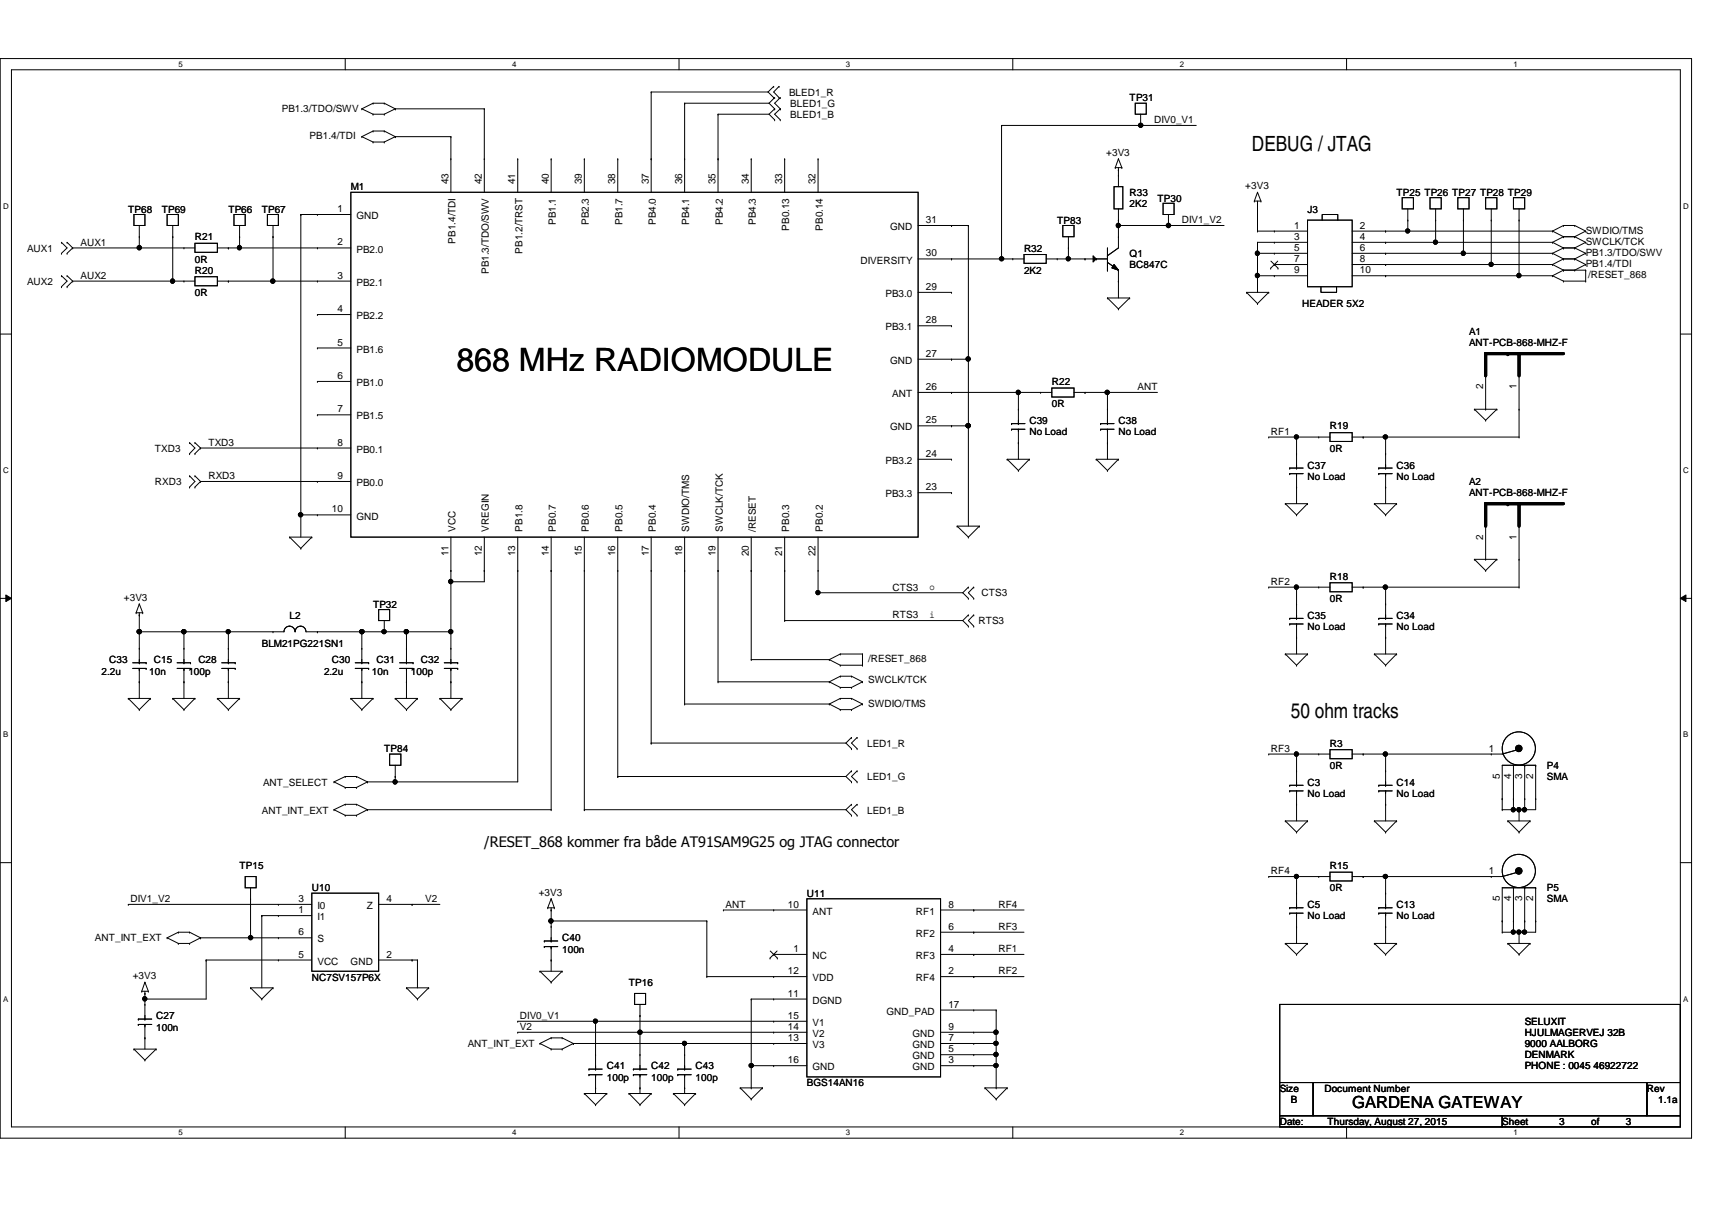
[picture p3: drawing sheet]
<svg xmlns="http://www.w3.org/2000/svg" width="297mm" height="210mm" viewBox="0 0 297 210" stroke-linecap="round" stroke-linejoin="round" font-family="sans-serif">
<path d="M0 10.2h293.5v187.2h-293.5zM2 12.1h289.5v183.4h-289.5z" fill="none" stroke="#000" stroke-width=".17"/>
<g fill="#fff">
<path d="M30.9 10.4h.8v1.5h-.8z"/>
<path d="M30.9 195.7h.8v1.5h-.8z"/>
</g>
<path d="M59.9 10.2v1.9M59.9 195.5v1.9" fill="none" stroke="#000" stroke-width=".17"/>
<g fill="#fff">
<path d="M88.9 10.4h.7v1.5h-.7z"/>
<path d="M88.9 195.7h.7v1.5h-.7z"/>
</g>
<path d="M117.8 10.2v1.9M117.8 195.5v1.9" fill="none" stroke="#000" stroke-width=".17"/>
<g fill="#fff">
<path d="M146.8 10.4h.7v1.5h-.7z"/>
<path d="M146.8 195.7h.7v1.5h-.7z"/>
</g>
<path d="M175.7 10.2v1.9M175.7 195.5v1.9" fill="none" stroke="#000" stroke-width=".17"/>
<g fill="#fff">
<path d="M204.7 10.4h.7v1.5h-.7z"/>
<path d="M204.7 195.7h.7v1.5h-.7z"/>
</g>
<path d="M233.6 10.2v1.9M233.6 195.5v1.9" fill="none" stroke="#000" stroke-width=".17"/>
<g fill="#fff">
<path d="M262.6 10.4h.8v1.5h-.8z"/>
<path d="M262.6 195.7h.8v1.5h-.8z"/>
<path d="M.5 35h1v1.5h-1z"/>
<path d="M292.1 35h.9v1.5h-.9z"/>
<path d="M.5 80.9h1v1.5h-1z"/>
<path d="M292.1 80.9h.9v1.5h-.9z"/>
</g>
<path d="M0 58h2M291.5 58h2" fill="none" stroke="#000" stroke-width=".17"/>
<g fill="#fff">
<path d="M.5 126.7h.9v1.5h-.9z"/>
<path d="M292.1 126.7h.8v1.5h-.8z"/>
</g>
<path d="M0 103.8h2M1 103.2l1 .6-1 .6zM291.5 103.8l1-.6v1.2zM291.5 103.8h2" fill="none" stroke="#000" stroke-width=".17"/>
<path d="M1 103.2l1 .6-1 .6zM291.5 103.8l1-.6v1.2z" fill="#000"/>
<g fill="#fff">
<path d="M.5 172.6h.9v1.5h-.9z"/>
<path d="M292.1 172.6h.8v1.5h-.8z"/>
</g>
<g fill="none" stroke="#000" stroke-width=".17">
<path d="M62.8 18.9h.1M62.8 18.9l1.9 .9M64.7 17.9h.1M64.7 19.8h.1M64.7 17.9h2M64.7 19.8h2M64.7 17.9l-1.9 1M66.7 17.9h.1M66.7 19.8h.1M66.7 17.9l1.9 1M68.6 18.9h.1M68.6 18.9h15.4"/>
<path d="M68.6 18.9l-1.9 .9M84 18.9h.1M84 18.9v14.5M113 16h.1M113 16h20.3M113 16v17.4M118.8 17.9h.1M118.8 17.9v15.5M118.8 17.9h14.6M124.6 19.8h.1M124.6 19.8v13.6M124.6 19.8h8.8"/>
<path d="M133.3 16l.9 .9M133.4 17.9l1 1M133.4 19.8l1 1M134.2 15h.1M134.2 16.9h.1M134.2 15l-.9 1M134.4 16.9h.1M134.4 18.9h.1M134.4 16.9l-1 1M134.4 18.9l-1 .9M135.2 16.9h.1M135.2 15h.1"/>
<path d="M135.2 15l-1 1 1 .9M135.4 18.9h.1M135.4 16.9h.1M135.4 16.9l-1 1 1 1M135.4 18.9l-1 .9 1 1M197 17.9h1.9v1.9h-1.9zM197.9 19.8v2M23.2 37.2h1.9v1.9h-1.9zM24.2 39.1v3.9M29 37.2h1.9v1.9h-1.9zM30 39.1v9.7M40.6 37.2h1.9v1.9h-1.9z"/>
<path d="M41.6 39.1v3.9M46.4 37.2h1.9v1.9h-1.9zM47.4 39.1v9.7M52.2 37.2h.1M52.2 37.2h8.7M52.2 37.2v56M55.1 37.2h.1M60.9 33.4h98.4v59.8h-98.4zM62.8 23.7h.1M62.8 23.7l1.9 .9M64.7 22.7h.1M64.7 24.6h.1"/>
<path d="M64.7 22.7l-1.9 1M64.7 22.7h2M64.7 24.6h2M66.7 22.7h.1M66.7 24.6h.1M66.7 22.7l1.9 1M68.6 23.7h.1M68.6 23.7h9.6M68.6 23.7l-1.9 .9M78.2 23.7h.1M78.2 27.6h.1M78.2 23.7v9.7"/>
<path d="M84 27.6h.1M89.8 27.6h.1M89.8 27.6v5.8M95.6 27.6h.1M95.6 27.6v5.8M101.4 27.6h.1M101.4 27.6v5.8M107.2 27.6h.1M107.2 27.6v5.8M113 27.6h.1M118.8 27.6h.1M124.6 27.6h.1"/>
<path d="M130.3 27.6h.1M130.3 27.6v5.8M134.4 20.8h.1M135.4 20.8h.1M136.1 27.6h.1M136.1 27.6v5.8M141.9 27.6h.1M141.9 27.6v5.8M159.3 39.1h8.7M165.1 39.1h.1M168 39.1h.1M168 39.1v52.2"/>
<path d="M173.8 21.8h.1M173.8 21.8v23.1M173.8 21.8h33.8M184.4 39.1h1.9v2h-1.9zM193.3 32.4h1.5v3.8h-1.5zM193.5 29.1h.1M193.5 29.1h1.1M194.1 29.5h.1M194.1 38.2h.1M194.1 39.1h.1M194.1 27.6h.1M194.1 30.4h.1"/>
<path d="M194.1 39.1h18.3M194.1 29.1v3.3M194.1 36.2v6.8l-2 1.4M194.1 27.6l-.6 1.5M194.1 27.6l.5 1.5M194.6 29.1h.1M197.9 21.8h.1M201.8 35.3h1.9v1.9h-1.9zM202.7 39.1h.1M202.7 37.2v1.9M217.6 34.9h.1M217.6 34.9h1.2"/>
<path d="M218.2 35.3h.1M218.2 33.4h.1M218.2 34.9v5.2M218.2 33.4l-.6 1.5M218.2 33.4l.6 1.5M218.8 34.9h.1M226.9 38.2h7.7v11.5h-7.7zM229.4 38.2v-1h2.7v1M243.3 34.3h1.9v1.9h-1.9zM244.3 38.2h.1M244.3 36.2v3.9M248.1 34.3h2v1.9h-2z"/>
<path d="M249.1 38.2h.1M249.1 36.2v5.8M252.9 34.3h2v1.9h-2zM253.9 38.2h.1M253.9 36.2v7.7M257.8 34.3h1.9v1.9h-1.9zM258.7 38.2h.1M258.7 36.2v9.7M262.6 34.3h1.9v1.9h-1.9zM263.6 38.2h.1M263.6 36.2v11.6M271.3 39.1h.1"/>
<path d="M271.3 39.1h1.9M271.3 39.1l-1.9 1M273.2 39.1h.1M273.2 39.1l1.9 1M10.7 43.9h.1M10.7 42h.1M10.7 49.7h.1M10.7 47.8h.1M10.7 42l.9 1-.9 .9M10.7 47.8l.9 1-.9 .9M11.6 42h.1M11.6 43.9h.1"/>
<path d="M11.6 47.8h.1M11.6 49.7h.1M11.6 42l1 1M11.6 47.8l1 1M12.6 48.8h.1M12.6 43h.1M12.6 43h21.2M12.6 48.8h21.2M12.6 43l-1 .9M12.6 48.8l-1 .9M24.2 43h.1M24.2 41.1h.1"/>
<path d="M30 48.8h.1M30 41.1h.1M31.9 48.8h.1M31.9 43h.1M33.8 48h3.9v1.6h-3.9zM33.8 42.2h3.9v1.6h-3.9zM37.7 43h23.2M37.7 48.8h23.2M39.6 43h.1M39.6 48.8h.1M41.6 43h.1M41.6 41.1h.1"/>
<path d="M47.4 48.8h.1M47.4 41.1h.1M55.1 43h.1M55.1 48.8h.1M55.1 54.6h.1M55.1 54.6h5.8M159.3 44.9h18.4M159.3 50.7h5.8M159.3 56.5h5.8M165.1 44.9h.1M165.1 56.5h.1M165.1 50.7h.1"/>
<path d="M173.8 44.9h.1M175.7 44.9h.1M177.7 44.2h3.8v1.5h-3.8zM181.5 44.9h10.6M183.4 44.9h.1M185.4 44.9h.1M185.4 43h.1M185.4 41.1v3.8M188.3 44.9h.1M189.6 44.4l.6 .5-.6 .6zM190.2 44.9h.1M192.1 51.7h.1"/>
<path d="M192.1 44.4h.1M192.1 46.9h.1M192.1 43v3.9M192.1 51.7h3.9M192.1 51.7l2 1.9M192.1 45.5l2 1.4M193.3 45.9l.8 1-1.2-.4zM194.1 48.8h.1M194.1 53.6h.1M194.1 46.9h.1M194.1 41.1h.1M194.1 46.9v4.8"/>
<path d="M196 51.7h.1M196 51.7l-1.9 1.9M216.3 50.7h.1M216.3 50.7h3.8M216.3 50.7l1.9 2M218.2 40.1h.1M218.2 42h.1M218.2 43.9h.1M218.2 47.8h.1M218.2 52.7h.1M218.2 40.1h8.7M218.2 42v8.7"/>
<path d="M218.2 42h8.7M218.2 43.9h8.7M218.2 47.8h8.7M220.1 50.7h.1M220.1 50.7l-1.9 2M220.5 46.5h.1M220.5 45.3l1.2 1.2M221.1 40.1h.1M221.1 42h.1M221.1 43.9h.1M221.1 45.9h.1M221.1 47.8h.1"/>
<path d="M221.1 45.9h5.8M221.7 45.3l-1.2 1.2M221.7 46.5h.1M229.2 49.7v1h2.7v-1M234.6 40.1h34.8M234.6 42h34.8M234.6 43.9h34.8M234.6 47.8h34.8M234.6 45.9h34.8M240.4 40.1h.1M240.4 42h.1M240.4 43.9h.1"/>
<path d="M240.4 45.9h.1M240.4 47.8h.1M244.3 40.1h.1M249.1 42h.1M253.9 43.9h.1M258.7 45.9h.1M263.6 47.8h.1M269.4 40.1h.1M269.4 42h.1M269.4 43.9h.1M269.4 45.9h.1M269.4 47.8h.1"/>
<path d="M269.4 40.1l1.9 1M269.4 42l1.9 1M269.4 43.9l1.9 1M269.4 45.9l1.9 1M269.4 47.8l1.9 1M271.3 41.1h.1M271.3 43h.1M271.3 44.9h.1M271.3 46.9h.1M271.3 48.8h.1M271.3 44.9h1.9M271.3 43h1.9"/>
<path d="M271.3 48.8h3.8M271.3 41.1h1.9M271.3 41.1l-1.9 .9M271.3 43l-1.9 .9M271.3 44.9l-1.9 1M271.3 46.9h3.8M271.3 46.9l-1.9 .9M273.2 41.1h.1M273.2 43h.1M273.2 44.9h.1M273.2 46.9h.1M273.2 41.1l1.9 .9"/>
<path d="M273.2 43l1.9 .9M273.2 44.9l1.9 1M275.1 40.1h.1M275.1 42h.1M275.1 43.9h.1M275.1 45.9h.1M275.1 46.9h.1M275.1 48.8h.1M275.1 40.1l-1.9 1M275.1 42l-1.9 1M275.1 43.9l-1.9 1M275.1 45.9l-1.9 1"/>
<path d="M275.1 46.9v1.9M32.9 78.7h.1M32.9 76.8h.1M32.9 76.8l.9 .9-.9 1M33.8 76.8h.1M33.8 78.7h.1M33.8 76.8l1 .9M34.8 77.7h.1M34.8 77.7h26.1M34.8 77.7l-1 1M55.1 60.4h.1M55.1 66.2h.1"/>
<path d="M55.1 77.7h.1M55.1 72h.1M55.1 60.4h5.8M55.1 66.2h5.8M55.1 72h5.8M159.3 73.9h8.7M159.3 62.3h8.7M159.3 68.1h23.2M159.3 79.7h5.8M165.1 73.9h.1M165.1 62.3h.1M165.1 68.1h.1"/>
<path d="M165.1 79.7h.1M168 73.9h.1M168 62.3h.1M174.7 79.7h.1M174.7 79.7h3.9M174.7 79.7l2 1.9M175.5 74.5h.1M175.5 73.5h.1M175.5 74.5h2.3M175.5 73.5h2.3M176.7 68.1h.1M176.7 76.8h.1"/>
<path d="M176.7 74.5h.1M176.7 73.5h.1M176.7 71h.1M176.7 68.1v5.4M176.7 74.5v5.2M178.6 79.7h.1M178.6 79.7l-1.9 1.9M180.5 68.1h.1M182.5 67.3h3.8v1.6h-3.8zM186.3 68.1h14.5M188.3 68.1h.1M190.2 79.7h.1"/>
<path d="M190.2 79.7h3.9M190.2 79.7l1.9 1.9M191 74.5h.1M191 73.5h.1M191 74.5h2.3M191 73.5h2.3M192.1 76.8h.1M192.1 68.1h.1M192.1 74.5h.1M192.1 73.5h.1M192.1 71h.1M192.1 68.1v5.4"/>
<path d="M192.1 74.5v5.2M194.1 79.7h.1M194.1 79.7l-2 1.9M220.1 75.8h.1M220.1 75.8h10.7M225 75.8h.1M225 78.7h.1M225 75.8v5.4M228.8 75.8h.1M230.8 75.1h3.8v1.5h-3.8zM234.6 75.8h29M236.5 75.8h.1"/>
<path d="M240.4 75.8h.1M240.4 78.7h.1M240.4 75.8v5.4M255.8 71h.1M255.8 71h3.9M255.8 71l2 1.9M257.8 72.9h.1M257.8 71h.1M257.8 65.2v5.8M259.7 71h.1M259.7 71l-1.9 1.9M263.6 75.8h.1"/>
<path d="M263.6 71h.1M263.6 65.2v10.6M32.9 84.5h.1M32.9 82.5h.1M32.9 82.5l.9 1-.9 1M33.8 82.5h.1M33.8 84.5h.1M33.8 82.5l1 1M34.8 83.5h.1M34.8 83.5h26.1M34.8 83.5l-1 1M50.2 93.2h.1"/>
<path d="M50.2 93.2h3.9M50.2 93.2l2 1.9M52.2 89.3h.1M52.2 95.1h.1M52.2 89.3h8.7M54.1 93.2h.1M54.1 93.2l-1.9 1.9M55.1 83.5h.1M55.1 89.3h.1M78.2 99h.1M78.2 93.2v21.8M84 99h.1"/>
<path d="M84 93.2v7.7h-5.8M89.8 99h.1M89.8 93.2v42.4h-26M95.6 99h.1M95.6 93.2v47.3M101.4 99h.1M101.4 93.2v47.3M107.2 99h.1M107.2 93.2v41.5M113 99h.1M113 93.2v35.7M118.8 99h.1"/>
<path d="M118.8 93.2v28.9M124.6 99h.1M124.6 93.2v25.1M130.3 99h.1M130.3 93.2v21.2M136.1 99h.1M136.1 93.2v14.5M141.9 99h.1M141.9 93.2v9.6M159.3 85.5h5.8M165.1 85.5h.1M166.1 91.3h.1"/>
<path d="M166.1 91.3h3.8M166.1 91.3l1.9 1.9M168 93.2h.1M169.9 91.3h.1M169.9 91.3l-1.9 1.9M176.7 81.6h.1M192.1 81.6h.1M223 87.4h.1M223 87.4h3.9M223 87.4l2 1.9M223.8 82.2h.1M223.8 81.2h.1"/>
<path d="M223.8 82.2h2.3M223.8 81.2h2.3M225 84.5h.1M225 89.3h.1M225 82.2h.1M225 81.2h.1M225 82.2v5.2M226.9 87.4h.1M226.9 87.4l-1.9 1.9M238.5 87.4h.1M238.5 87.4h3.8M238.5 87.4l1.9 1.9"/>
<path d="M239.2 82.2h.1M239.2 81.2h.1M239.2 82.2h2.4M239.2 81.2h2.4M240.4 84.5h.1M240.4 89.3h.1M240.4 82.2h.1M240.4 81.2h.1M240.4 82.2v5.2M242.3 87.4h.1M242.3 87.4l-1.9 1.9M255.8 97h.1"/>
<path d="M255.8 97h3.9M255.8 97l2 2M257.8 99h.1M257.8 97h.1M257.8 91.3v5.7M259.7 97h.1M259.7 97l-1.9 2M263.6 97h.1M263.6 91.3v10.6M23 116h2.4M23 115h2.4M23.6 106.3h.1"/>
<path d="M23.6 106.3h1.2M24.2 109.6h.1M24.2 118.3h.1M24.2 106.7h.1M24.2 104.8h.1M24.2 109.6h25.1a.95 .95 0 0 1 .9-1 .95 .95 0 0 1 1 1M24.2 116h.1M24.2 115h.1M24.2 112.5h.1M24.2 106.3v8.7M24.2 116v5.2M24.2 104.8l.6 1.5"/>
<path d="M24.2 104.8l-.6 1.5M24.8 106.3h.1M25.4 116h.1M25.4 115h.1M30.7 116h2.4M30.7 115h2.4M31.9 109.6h.1M31.9 118.3h.1M31.9 116h.1M31.9 115h.1M31.9 112.5h.1M31.9 109.6v5.4"/>
<path d="M31.9 116v5.2M33.1 116h.1M33.1 115h.1M38.5 116h2.3M38.5 115h2.3M39.6 109.6h.1M39.6 118.3h.1M39.6 116h.1M39.6 115h.1M39.6 112.5h.1M39.6 109.6v5.4M39.6 116v5.2"/>
<path d="M40.8 116h.1M40.8 115h.1M47.4 109.6h.1M51.2 109.6a.93 .93 0 0 1 1-1 .93 .93 0 0 1 .9 1M53.1 109.6h25.1M55.1 109.6h.1M61.6 116h2.4M61.6 115h2.4M62.8 109.6h.1M62.8 118.3h.1M62.8 116h.1M62.8 115h.1"/>
<path d="M62.8 112.5h.1M62.8 109.6v5.4M62.8 116v5.2M64 116h.1M64 115h.1M65.7 105.7h1.9v2h-1.9zM66.7 109.6h.1M66.7 107.7v1.9M69.3 116h2.4M69.3 115h2.4M70.5 109.6h.1M70.5 118.3h.1"/>
<path d="M70.5 116h.1M70.5 115h.1M70.5 112.5h.1M70.5 109.6v5.4M70.5 116v5.2M71.7 116h.1M71.7 115h.1M77.1 116h2.3M77.1 115h2.3M78.2 118.3h.1M78.2 109.6h.1M78.2 100.9h.1"/>
<path d="M78.2 116h.1M78.2 115h.1M78.2 112.5h.1M78.2 116v5.2M79.4 116h.1M79.4 115h.1M124.6 118.3h.1M124.6 118.3h19.3M130.3 114.4h.1M130.3 114.4h13.6M136.1 107.7h.1M136.1 107.7h30.9"/>
<path d="M141.9 102.8h.1M141.9 102.8h25.1M143.9 114.4h.1M143.9 118.3h.1M143.9 114.4l1.9 1M143.9 118.3l1.9 1M145.8 115.4h.1M145.8 113.5h.1M145.8 117.3h.1M145.8 119.3h.1M145.8 115.4h3.8M145.8 113.5h3.8"/>
<path d="M145.8 113.5l-1.9 .9M145.8 117.3h1.9M145.8 117.3l-1.9 1M145.8 119.3h1.9M147.7 117.3h.1M147.7 119.3h.1M147.7 117.3l1.9 1M149.6 115.4h.1M149.6 113.5h.1M149.6 118.3h.1M149.6 113.5v1.9M149.6 118.3l-1.9 1"/>
<path d="M167 107.7l1 .9M167 102.8l1 1M168 106.7h.1M168 108.6h.1M168 101.9h.1M168 103.8h.1M168 106.7l-1 1M168 101.9l-1 .9M168.9 108.6h.1M168.9 106.7h.1M168.9 103.8h.1M168.9 101.9h.1"/>
<path d="M168.9 106.7l-.9 1 .9 .9M168.9 101.9l-.9 .9 .9 1M220.1 101.9h.1M220.1 101.9h10.7M223 113.5h.1M223 113.5h3.9M223 113.5l2 1.9M223.8 108.2h.1M223.8 107.3h.1M223.8 108.2h2.3M223.8 107.3h2.3M225 101.9h.1"/>
<path d="M225 110.6h.1M225 115.4h.1M225 108.2h.1M225 107.3h.1M225 104.8h.1M225 101.9v5.4M225 108.2v5.3M226.9 113.5h.1M226.9 113.5l-1.9 1.9M228.8 101.9h.1M230.8 101.1h3.8v1.6h-3.8zM234.6 101.9h29"/>
<path d="M236.5 101.9h.1M238.5 113.5h.1M238.5 113.5h3.8M238.5 113.5l1.9 1.9M239.2 108.2h.1M239.2 107.3h.1M239.2 108.2h2.4M239.2 107.3h2.4M240.4 101.9h.1M240.4 110.6h.1M240.4 115.4h.1M240.4 108.2h.1"/>
<path d="M240.4 107.3h.1M240.4 104.8h.1M240.4 101.9v5.4M240.4 108.2v5.3M242.3 113.5h.1M242.3 113.5l-1.9 1.9M263.6 101.9h.1M22.3 121.2h.1M22.3 121.2h3.8M22.3 121.2l1.9 1.9M24.2 123.1h.1M26.1 121.2h.1"/>
<path d="M26.1 121.2l-1.9 1.9M30 121.2h.1M30 121.2h3.8M30 121.2l1.9 1.9M31.9 123.1h.1M33.8 121.2h.1M33.8 121.2l-1.9 1.9M37.7 121.2h.1M37.7 121.2h3.9M37.7 121.2l1.9 1.9M39.6 123.1h.1M41.6 121.2h.1"/>
<path d="M41.6 121.2l-2 1.9M58 135.6h.1M58 135.6l1.9 1M59.9 139.5h.1M59.9 134.7h.1M59.9 136.6h.1M59.9 134.7h1.9M59.9 139.5l-1.9 1M59.9 139.5h1.9M59.9 134.7l-1.9 .9M59.9 136.6h1.9M60.9 121.2h.1"/>
<path d="M60.9 121.2h3.8M60.9 121.2l1.9 1.9M61.8 139.5h.1M61.8 134.7h.1M61.8 136.6h.1M61.8 139.5l2 1M61.8 134.7l2 .9M62.8 123.1h.1M63.8 135.6h.1M63.8 135.6l-2 1M64.7 121.2h.1M64.7 121.2l-1.9 1.9"/>
<path d="M67.6 130.8h2v2h-2zM68.6 134.7h.1M68.6 135.6h.1M68.6 121.2h.1M68.6 132.8v2.8M68.6 121.2h3.8M68.6 121.2l1.9 1.9M70.5 123.1h.1M72.4 121.2h.1M72.4 121.2l-1.9 1.9M76.3 121.2h.1M76.3 121.2h3.9"/>
<path d="M76.3 121.2l1.9 1.9M78.2 123.1h.1M80.2 121.2h.1M80.2 121.2l-2 1.9M107.2 134.7h.1M107.2 134.7h39.6M113 128.9h.1M113 128.9h33.8M118.8 122.1h.1M118.8 122.1h25.1M143.9 122.1h.1M143.9 122.1l1.9 1"/>
<path d="M145.8 123.1h.1M145.8 121.2h.1M145.8 123.1h1.9M145.8 121.2l-1.9 .9M145.8 121.2h1.9M146.8 128.9l.9 1M146.8 134.7l.9 .9M147.7 123.1h.1M147.7 121.2h.1M147.7 127.9h.1M147.7 129.9h.1M147.7 133.7h.1"/>
<path d="M147.7 135.6h.1M147.7 139.5h.1M147.7 121.2l1.9 .9M147.7 127.9l-.9 1M147.7 133.7l-.9 1M147.7 139.5l-.9 1M148.7 129.9h.1M148.7 127.9h.1M148.7 135.6h.1M148.7 133.7h.1M148.7 139.5h.1M148.7 127.9l-1 1 1 1"/>
<path d="M148.7 133.7l-1 1 1 .9M148.7 139.5l-1 1 1 .9M149.6 122.1h.1M149.6 122.1l-1.9 1M220.1 130.8h.1M220.1 130.8h10.7M223.8 137.2h.1M223.8 136.2h.1M223.8 137.2h2.3M223.8 136.2h2.3M225 130.8h.1M225 139.5h.1"/>
<path d="M225 137.2h.1M225 136.2h.1M225 133.7h.1M225 130.8v5.4M225 137.2v5.2M228.8 130.8h.1M230.8 130h3.8v1.6h-3.8zM236.5 130.8h.1M239.2 137.2h.1M239.2 136.2h.1M239.2 137.2h2.4M239.2 136.2h2.4"/>
<path d="M240.4 139.5h.1M240.4 130.8h.1M240.4 137.2h.1M240.4 136.2h.1M240.4 133.7h.1M240.4 130.8v5.4M240.4 137.2v5.2M258.7 130.8h.1M260.6 138.6h.1M262.6 138.6h.1M262.6 132.8v7.7M263.4 130h.1"/>
<path d="M263.4 130l-2.8 .8h-26M264.5 138.6h.1M264.5 132.8h.1M264.5 132.8v7.7M266.4 138.6h.1M266.4 132.8h.1M266.4 132.8h-5.8v7.7M266.4 132.8v7.7h-5.8M0 149.6h2M22.3 156.9h.1M22.3 156.9h31.8M42.5 152.1h1.9v1.9h-1.9z"/>
<path d="M43.5 155.9h.1M43.5 154v8.7M45.4 158.8h.1M45.4 158.8v12.6M45.4 158.8h8.7M48.3 158.8h.1M48.3 156.9h.1M54.1 154.9h11.6v13.6h-11.6zM58 140.5h.1M58 140.5l1.9 .9M59.9 141.4h.1M59.9 141.4h1.9"/>
<path d="M61.8 141.4h.1M63.8 140.5h.1M63.8 140.5h31.8M63.8 140.5l-2 .9M65.7 156.9h10.6M71.5 156.9h.1M95 157.5h.1M95 157.5h1.2M95.6 157.9h.1M95.6 159.8h.1M95.6 140.5h.1M95.6 155.9h.1"/>
<path d="M95.6 157.5v5.7M95.6 159.8h27M95.6 155.9l-.6 1.6M95.6 155.9l.6 1.6M96.2 157.5h.1M101.4 140.5h.1M101.4 140.5h45.4M122.6 159.8h.1M122.6 159.8v9.6M125.5 157.9h.1M125.5 157.9h14.5M134.2 157.9h.1"/>
<path d="M140 155.9h23.2v30.9h-23.2zM146.8 140.5l.9 .9M147.7 141.4h.1M148.7 141.4h.1M163.2 157.9h14.5M168.9 157.9h.1M220.1 152.1h.1M220.1 152.1h10.7M223 142.4h.1M223 142.4h3.9M223 142.4l2 2M223.8 158.4h.1"/>
<path d="M223.8 157.5h.1M223.8 157.5h2.3M223.8 158.4h2.3M225 152.1h.1M225 144.4h.1M225 158.4h.1M225 157.5h.1M225 154.9h.1M225 152.1v5.4M225 158.4v5.3M226.9 142.4h.1M226.9 142.4l-1.9 2"/>
<path d="M228.8 152.1h.1M230.8 151.3h3.8v1.5h-3.8zM236.5 152.1h.1M238.5 142.4h.1M238.5 142.4h3.8M238.5 142.4l1.9 2M239.2 158.4h.1M239.2 157.5h.1M239.2 157.5h2.4M239.2 158.4h2.4M240.4 152.1h.1M240.4 144.4h.1"/>
<path d="M240.4 158.4h.1M240.4 157.5h.1M240.4 154.9h.1M240.4 152.1v5.4M240.4 158.4v5.3M242.3 142.4h.1M242.3 142.4l-1.9 2M258.7 152.1h.1M260.6 159.8h.1M260.6 140.5h.1M261.6 142.4h.1M261.6 142.4h3.9"/>
<path d="M261.6 142.4l2 2M262.6 159.8h.1M262.6 140.5h.1M262.6 154v7.7M263.4 151.3h.1M263.4 151.3l-2.8 .8h-26M263.6 140.5h.1M263.6 144.4h.1M263.6 140.5v1.9M264.5 159.8h.1M264.5 140.5h.1M264.5 154h.1"/>
<path d="M264.5 154v7.7M265.5 142.4h.1M265.5 142.4l-1.9 2M266.4 159.8h.1M266.4 154h.1M266.4 154h-5.8v7.7M266.4 154v7.7h-5.8M291.5 149.6h2M24 177.7h.1M24 176.8h.1M24 177.7h2.3M24 176.8h2.3"/>
<path d="M24.6 172h.1M24.6 172h1.1M25.1 173.3h.1M25.1 172.3h.1M25.1 170.4h.1M25.1 177.7h.1M25.1 176.8h.1M25.1 174.2h.1M25.1 172v4.8M25.1 177.7v4.3M25.1 170.4l-.5 1.6M25.1 170.4l.6 1.6"/>
<path d="M25.7 172h.1M29 162.7h.1M29 162.7l1.9 1M30.9 161.7h.1M30.9 163.7h.1M30.9 161.7h2M30.9 161.7l-1.9 1M30.9 163.7h2M32.9 161.7h.1M32.9 163.7h.1M32.9 161.7l1.9 1M34.8 162.7h.1"/>
<path d="M34.8 162.7h19.3M34.8 162.7l-1.9 1M35.8 166.5h.1M35.8 166.5v6.8h-10.7M35.8 166.5h18.3M43.5 162.7h.1M43.5 171.4h.1M43.5 171.4h3.9M43.5 171.4l1.9 1.9M45.4 173.3h.1M47.4 171.4h.1M47.4 171.4l-2 1.9"/>
<path d="M48.3 166.5h.1M48.3 162.7h.1M65.7 166.5h6.7M70.5 171.4h.1M70.5 171.4h3.9M70.5 171.4l1.9 1.9M71.5 166.5h.1M72.4 166.5h.1M72.4 173.3h.1M72.4 166.5v4.9M74.4 171.4h.1M74.4 171.4l-2 1.9"/>
<path d="M89.8 177.2h.1M89.8 179.1h.1M89.8 179.1h50.2M89.8 177.2h50.2M93.7 168.5h.1M93.7 168.5h3.8M93.7 168.5l1.9 1.9M94.4 164.2h.1M94.4 163.2h.1M94.4 164.2h2.4M94.4 163.2h2.4M95.6 166.5h.1"/>
<path d="M95.6 170.4h.1M95.6 164.2h.1M95.6 163.2h.1M95.6 160.7h.1M95.6 164.2v4.3M97.5 168.5h.1M97.5 168.5l-1.9 1.9M103.3 177.2h.1M103.3 177.2v8.3M110.1 172.3h1.9v1.9h-1.9zM111 179.1h.1M111 176.2h.1"/>
<path d="M111 174.2v11.3M122.6 169.4h.1M122.6 169.4h17.4M130.3 173.3h.1M130.3 173.3v15.4M130.3 173.3h9.7M133.6 166.2h.1M133.6 165l1.3 1.2M134.2 165.6h.1M134.2 173.3h.1M134.2 169.4h.1M134.2 179.1h.1"/>
<path d="M134.2 177.2h.1M134.2 165.6h5.8M134.8 165l-1.2 1.2M134.9 166.2h.1M163.2 161.7h14.5M163.2 179.1h9.6M163.2 165.6h14.5M163.2 169.4h14.5M163.2 175.2h9.6M168.9 165.6h.1M168.9 169.4h.1M168.9 161.7h.1"/>
<path d="M168.9 179.1h.1M168.9 175.2h.1M172.8 179.1h.1M172.8 175.2h.1M172.8 175.2v13.5M222 174.2h69.5v13.6h-69.5zM223 163.7h.1M223 163.7h3.9M223 163.7l2 1.9M225 160.7h.1M225 165.6h.1M226.9 163.7h.1"/>
<path d="M226.9 163.7l-1.9 1.9M238.5 163.7h.1M238.5 163.7h3.8M238.5 163.7l1.9 1.9M240.4 160.7h.1M240.4 165.6h.1M242.3 163.7h.1M242.3 163.7l-1.9 1.9M260.6 161.7h.1M261.6 163.7h.1M261.6 163.7h3.9M261.6 163.7l2 1.9"/>
<path d="M262.6 161.7h.1M263.6 161.7h.1M263.6 165.6h.1M263.6 161.7v2M264.5 161.7h.1M265.5 163.7h.1M265.5 163.7l-1.9 1.9M23.2 182h.1M23.2 182h3.9M23.2 182l1.9 1.9M25.1 180h.1M25.1 183.9h.1"/>
<path d="M27.1 182h.1M27.1 182l-2 1.9M93.7 181h.1M93.7 181l1.9 1M95.6 180h.1M95.6 182h.1M95.6 180l-1.9 1M95.6 180h1.9M95.6 182h1.9M97.5 180h.1M97.5 182h.1M97.5 180l2 1"/>
<path d="M99.5 181h.1M99.5 181h40.5M99.5 181l-2 1M101.4 189.7h.1M101.4 189.7h3.9M101.4 189.7l1.9 1.9M102.2 186.4h.1M102.2 185.5h.1M102.2 186.4h2.3M102.2 185.5h2.3M103.3 188.7h.1M103.3 191.6h.1"/>
<path d="M103.3 186.4h.1M103.3 185.5h.1M103.3 183h.1M103.3 186.4v3.3M105.3 189.7h.1M105.3 189.7l-2 1.9M109.1 189.7h.1M109.1 189.7h3.9M109.1 189.7l1.9 1.9M109.9 186.4h.1M109.9 185.5h.1M109.9 186.4h2.3"/>
<path d="M109.9 185.5h2.3M111 188.7h.1M111 191.6h.1M111 186.4h.1M111 185.5h.1M111 183h.1M111 186.4v3.3M113 189.7h.1M113 189.7l-2 1.9M116.8 189.7h.1M116.8 189.7h3.9M116.8 189.7l2 1.9"/>
<path d="M117.6 186.4h.1M117.6 185.5h.1M117.6 186.4h2.3M117.6 185.5h2.3M118.8 181h.1M118.8 188.7h.1M118.8 191.6h.1M118.8 186.4h.1M118.8 185.5h.1M118.8 183h.1M118.8 181v4.5M118.8 186.4v3.3"/>
<path d="M120.7 189.7h.1M120.7 189.7l-1.9 1.9M128.4 188.7h.1M128.4 188.7h3.9M128.4 188.7l1.9 2M130.3 184.9h.1M130.3 188.7h.1M130.3 190.7h.1M130.3 184.9h9.7M132.3 188.7h.1M132.3 188.7l-2 2M134.2 181h.1"/>
<path d="M134.2 184.9h.1M163.2 181h9.6M163.2 183h9.6M163.2 184.9h9.6M168.9 184.9h.1M168.9 183h.1M168.9 181h.1M170.9 188.7h.1M170.9 188.7h3.8M170.9 188.7l1.9 2M172.8 181h.1M172.8 183h.1"/>
<path d="M172.8 184.9h.1M172.8 188.7h.1M172.8 190.7h.1M174.7 188.7h.1M174.7 188.7l-1.9 2M222 187.8h5.8v5.7h-5.8zM222 193.5h38.6v2h-38.6zM227.8 187.8h57.9v5.7h-57.9zM260.6 193.5h30.9v2h-30.9zM285.7 187.8h5.8v5.7h-5.8z"/>
<circle cx="194" cy="39.1" r=".38"/>
<circle cx="197.9" cy="21.7" r=".37"/>
<circle cx="202.7" cy="39.1" r=".38"/>
<circle cx="24.2" cy="43" r=".38"/>
<circle cx="29.9" cy="48.8" r=".38"/>
<circle cx="41.5" cy="43" r=".38"/>
<circle cx="47.3" cy="48.8" r=".38"/>
<circle cx="173.8" cy="44.9" r=".37"/>
<circle cx="185.3" cy="44.9" r=".37"/>
<circle cx="218.1" cy="47.8" r=".38"/>
<circle cx="218.1" cy="43.9" r=".38"/>
<circle cx="244.2" cy="40.1" r=".37"/>
<circle cx="249.1" cy="42" r=".37"/>
<circle cx="253.9" cy="43.9" r=".38"/>
<circle cx="258.7" cy="45.9" r=".37"/>
<circle cx="263.5" cy="47.8" r=".38"/>
<circle cx="168" cy="62.3" r=".38"/>
<circle cx="168" cy="73.8" r=".37"/>
<circle cx="176.7" cy="68.1" r=".38"/>
<circle cx="192.1" cy="68.1" r=".38"/>
<circle cx="224.9" cy="75.8" r=".37"/>
<circle cx="240.4" cy="75.8" r=".37"/>
<circle cx="52.2" cy="89.3" r=".37"/>
<circle cx="24.2" cy="109.6" r=".37"/>
<circle cx="31.9" cy="109.6" r=".37"/>
<circle cx="39.6" cy="109.6" r=".37"/>
<circle cx="62.8" cy="109.6" r=".37"/>
<circle cx="66.6" cy="109.6" r=".37"/>
<circle cx="70.5" cy="109.6" r=".37"/>
<circle cx="78.2" cy="100.9" r=".38"/>
<circle cx="78.2" cy="109.6" r=".37"/>
<circle cx="141.9" cy="102.8" r=".37"/>
<circle cx="224.9" cy="101.8" r=".38"/>
<circle cx="240.4" cy="101.8" r=".38"/>
<circle cx="68.5" cy="135.6" r=".38"/>
<circle cx="224.9" cy="130.8" r=".38"/>
<circle cx="240.4" cy="130.8" r=".38"/>
<circle cx="263.5" cy="129.8" r=".56"/>
<circle cx="263.5" cy="129.8" r="2.88"/>
<circle cx="95.6" cy="159.8" r=".38"/>
<circle cx="224.9" cy="152" r=".37"/>
<circle cx="240.4" cy="152" r=".37"/>
<circle cx="262.6" cy="140.5" r=".38"/>
<circle cx="263.5" cy="151.1" r=".56"/>
<circle cx="263.5" cy="151.1" r="2.88"/>
<circle cx="263.5" cy="140.5" r=".38"/>
<circle cx="264.5" cy="140.5" r=".38"/>
<circle cx="25.1" cy="173.3" r=".38"/>
<circle cx="43.5" cy="162.7" r=".37"/>
<circle cx="103.3" cy="177.1" r=".37"/>
<circle cx="111" cy="179.1" r=".38"/>
<circle cx="172.8" cy="179.1" r=".38"/>
<circle cx="262.6" cy="161.7" r=".37"/>
<circle cx="263.5" cy="161.7" r=".37"/>
<circle cx="264.5" cy="161.7" r=".37"/>
<circle cx="118.8" cy="181" r=".37"/>
<circle cx="130.3" cy="184.8" r=".37"/>
<circle cx="172.8" cy="182.9" r=".38"/>
<circle cx="172.8" cy="181" r=".37"/>
<circle cx="172.8" cy="184.8" r=".37"/>
</g>
<g fill="#000">
<path d="M189.6 44.4l.6 .5-.6 .6zM193.3 45.9l.8 1-1.2-.4z"/>
<circle cx="194" cy="39.1" r=".38"/>
<circle cx="197.9" cy="21.7" r=".37"/>
<circle cx="202.7" cy="39.1" r=".38"/>
<circle cx="24.2" cy="43" r=".38"/>
<circle cx="29.9" cy="48.8" r=".38"/>
<circle cx="41.5" cy="43" r=".38"/>
<circle cx="47.3" cy="48.8" r=".38"/>
<circle cx="173.8" cy="44.9" r=".37"/>
<circle cx="185.3" cy="44.9" r=".37"/>
<circle cx="218.1" cy="47.8" r=".38"/>
<circle cx="218.1" cy="43.9" r=".38"/>
<circle cx="244.2" cy="40.1" r=".37"/>
<circle cx="249.1" cy="42" r=".37"/>
<circle cx="253.9" cy="43.9" r=".38"/>
<circle cx="258.7" cy="45.9" r=".37"/>
<circle cx="263.5" cy="47.8" r=".38"/>
<circle cx="168" cy="62.3" r=".38"/>
<circle cx="168" cy="73.8" r=".37"/>
<circle cx="176.7" cy="68.1" r=".38"/>
<circle cx="192.1" cy="68.1" r=".38"/>
<circle cx="224.9" cy="75.8" r=".37"/>
<circle cx="240.4" cy="75.8" r=".37"/>
<circle cx="52.2" cy="89.3" r=".37"/>
<circle cx="24.2" cy="109.6" r=".37"/>
<circle cx="31.9" cy="109.6" r=".37"/>
<circle cx="39.6" cy="109.6" r=".37"/>
<circle cx="62.8" cy="109.6" r=".37"/>
<circle cx="66.6" cy="109.6" r=".37"/>
<circle cx="70.5" cy="109.6" r=".37"/>
<circle cx="78.2" cy="100.9" r=".38"/>
<circle cx="78.2" cy="109.6" r=".37"/>
<circle cx="141.9" cy="102.8" r=".37"/>
<circle cx="224.9" cy="101.8" r=".38"/>
<circle cx="240.4" cy="101.8" r=".38"/>
<circle cx="68.5" cy="135.6" r=".38"/>
<circle cx="224.9" cy="130.8" r=".38"/>
<circle cx="240.4" cy="130.8" r=".38"/>
<circle cx="263.5" cy="129.8" r=".56"/>
<circle cx="95.6" cy="159.8" r=".38"/>
<circle cx="224.9" cy="152" r=".37"/>
<circle cx="240.4" cy="152" r=".37"/>
<circle cx="262.6" cy="140.5" r=".38"/>
<circle cx="263.5" cy="151.1" r=".56"/>
<circle cx="263.5" cy="140.5" r=".38"/>
<circle cx="264.5" cy="140.5" r=".38"/>
<circle cx="25.1" cy="173.3" r=".38"/>
<circle cx="43.5" cy="162.7" r=".37"/>
<circle cx="103.3" cy="177.1" r=".37"/>
<circle cx="111" cy="179.1" r=".38"/>
<circle cx="172.8" cy="179.1" r=".38"/>
<circle cx="262.6" cy="161.7" r=".37"/>
<circle cx="263.5" cy="161.7" r=".37"/>
<circle cx="264.5" cy="161.7" r=".37"/>
<circle cx="118.8" cy="181" r=".37"/>
<circle cx="130.3" cy="184.8" r=".37"/>
<circle cx="172.8" cy="182.9" r=".38"/>
<circle cx="172.8" cy="181" r=".37"/>
<circle cx="172.8" cy="184.8" r=".37"/>
</g>
<path d="M263.6 61.3v3.9M271.3 61.3h-13.5v3.9M263.6 87.4v3.9M271.3 87.4h-13.5v3.9" fill="none" stroke="#000" stroke-width=".55"/>
<g fill="#000">
<circle cx="257.8" cy="61.3" r=".28"/>
<circle cx="261.6" cy="61.3" r=".28"/>
<circle cx="263.6" cy="61.3" r=".28"/>
<circle cx="257.8" cy="87.4" r=".28"/>
<circle cx="261.6" cy="87.4" r=".28"/>
<circle cx="263.6" cy="87.4" r=".28"/>
</g>
<text font-size="5.6" x="79.2" y="64.4">868 MHz RADIOMODULE</text>
<g font-size="3.6">
<text x="217.2" y="26.2">DEBUG / JTAG</text>
<text x="224" y="124.6">50 ohm tracks</text>
</g>
<text font-size="2.9" x="234.6" y="192.3">GARDENA GATEWAY</text>
<text font-size="2.5" x="84" y="146.9">/RESET_868 kommer fra både AT91SAM9G25 og JTAG connector</text>
<g font-size="1.7">
<text x="136.9" y="16.6">BLED1_R</text>
<text x="196" y="17.6">TP31</text>
<text x="48.9" y="19.5">PB1.3/TDO/SWV</text>
<text x="137.1" y="18.5">BLED1_G</text>
<text x="137.1" y="20.5">BLED1_B</text>
<text x="200.2" y="21.4">DIV0_V1</text>
<text x="53.7" y="24.1">PB1.4/TDI</text>
<text x="191.9" y="27.1">+3V3</text>
<text x="60.9" y="33">M1</text>
<text x="77.8" y="32" transform="rotate(-90 77.8 32)">43</text>
<text x="83.6" y="32" transform="rotate(-90 83.6 32)">42</text>
<text x="89.4" y="32" transform="rotate(-90 89.4 32)">41</text>
<text x="95.2" y="32" transform="rotate(-90 95.2 32)">40</text>
<text x="101" y="32" transform="rotate(-90 101 32)">39</text>
<text x="106.8" y="32" transform="rotate(-90 106.8 32)">38</text>
<text x="112.6" y="32" transform="rotate(-90 112.6 32)">37</text>
<text x="118.4" y="32" transform="rotate(-90 118.4 32)">36</text>
<text x="124.2" y="32" transform="rotate(-90 124.2 32)">35</text>
<text x="129.9" y="32" transform="rotate(-90 129.9 32)">34</text>
<text x="135.7" y="32" transform="rotate(-90 135.7 32)">33</text>
<text x="141.5" y="32" transform="rotate(-90 141.5 32)">32</text>
<text x="196" y="34">R33</text>
<text x="196" y="35.9">2K2</text>
<text x="200.8" y="35">TP30</text>
<text x="216.1" y="32.8">+3V3</text>
<text x="242.3" y="34">TP25 TP26 TP27 TP28 TP29</text>
<text x="22.3" y="36.9">TP68</text>
<text x="28.1" y="36.9">TP69</text>
<text x="33.8" y="41.7">R21</text>
<text x="39.6" y="36.9">TP66</text>
<text x="45.4" y="36.9">TP67</text>
<text x="58.5" y="36.8">1</text>
<text x="61.8" y="38">GND</text>
<text x="96.4" y="39" transform="rotate(-90 96.4 39)">PB1.1</text>
<text x="102.2" y="39" transform="rotate(-90 102.2 39)">PB2.3</text>
<text x="108" y="39" transform="rotate(-90 108 39)">PB1.7</text>
<text x="113.8" y="39" transform="rotate(-90 113.8 39)">PB4.0</text>
<text x="119.6" y="39" transform="rotate(-90 119.6 39)">PB4.1</text>
<text x="125.4" y="39" transform="rotate(-90 125.4 39)">PB4.2</text>
<text x="131.1" y="39" transform="rotate(-90 131.1 39)">PB4.3</text>
<text x="136.9" y="40" transform="rotate(-90 136.9 40)">PB0.13</text>
<text x="142.7" y="40" transform="rotate(-90 142.7 40)">PB0.14</text>
<text x="154.4" y="39.9">GND</text>
<text x="160.7" y="38.7">31</text>
<text x="183.4" y="38.8">TP83</text>
<text x="205.1" y="38.7">DIV1_V2</text>
<text x="224.5" y="39.7">1</text>
<text x="224.5" y="41.6">3</text>
<text x="226.9" y="36.9">J3</text>
<text x="236" y="39.7">2</text>
<text x="236" y="41.6">4</text>
<text x="275.1" y="40.6">SWDIO/TMS</text>
<text x="4.7" y="43.6">AUX1</text>
<text x="14" y="42.6">AUX1</text>
<text x="33.8" y="47.5">R20</text>
<text x="33.8" y="45.6">0R</text>
<text x="58.5" y="42.6">2</text>
<text x="61.8" y="43.8">PB2.0</text>
<text x="79" y="42.2" transform="rotate(-90 79 42.2)">PB1.4/TDI</text>
<text x="84.8" y="47.5" transform="rotate(-90 84.8 47.5)">PB1.3/TDO/SWV</text>
<text x="90.6" y="44" transform="rotate(-90 90.6 44)">PB1.2/TRST</text>
<text x="149.3" y="45.7">DIVERSITY</text>
<text x="160.7" y="44.5">30</text>
<text x="177.7" y="43.6">R32</text>
<text x="177.7" y="47.5">2K2</text>
<text x="196" y="44.6">Q1</text>
<text x="196" y="46.5">BC847C</text>
<text x="224.5" y="43.5">5</text>
<text x="224.5" y="45.5">7</text>
<text x="224.5" y="47.4">9</text>
<text x="236" y="43.5">6</text>
<text x="236" y="45.5">8</text>
<text x="236" y="47.4">10</text>
<text x="275.1" y="42.5">SWCLK/TCK</text>
<text x="275.1" y="44.4">PB1.3/TDO/SWV</text>
<text x="275.1" y="46.4">PB1.4/TDI</text>
<text x="4.7" y="49.4">AUX2</text>
<text x="14" y="48.4">AUX2</text>
<text x="33.8" y="51.4">0R</text>
<text x="58.5" y="48.3">3</text>
<text x="61.8" y="49.6">PB2.1</text>
<text x="153.6" y="51.5">PB3.0</text>
<text x="160.7" y="50.3">29</text>
<text x="225.9" y="53.3">HEADER 5X2</text>
<text x="275.5" y="48.3">/RESET_868</text>
<text x="58.5" y="54.1">4</text>
<text x="58.5" y="59.9">5</text>
<text x="61.8" y="55.4">PB2.2</text>
<text x="153.6" y="57.3">PB3.1</text>
<text x="160.7" y="56.1">28</text>
<text x="254.9" y="58.1">A1</text>
<text x="58.5" y="65.7">6</text>
<text x="61.8" y="61.2">PB1.6</text>
<text x="154.4" y="63.1">GND</text>
<text x="160.7" y="61.9">27</text>
<text x="254.9" y="60">ANT-PCB-868-MHZ-F</text>
<text x="58.5" y="71.5">7</text>
<text x="61.8" y="67">PB1.0</text>
<text x="154.8" y="68.9">ANT</text>
<text x="160.7" y="67.6">26</text>
<text x="182.5" y="66.8">R22</text>
<text x="182.5" y="70.7">0R</text>
<text x="197.4" y="67.7">ANT</text>
<text x="257.3" y="67.5" transform="rotate(-90 257.3 67.5)">2</text>
<text x="263.1" y="67.5" transform="rotate(-90 263.1 67.5)">1</text>
<text x="36.1" y="77.3">TXD3</text>
<text x="58.5" y="77.3">8</text>
<text x="61.8" y="72.8">PB1.5</text>
<text x="154.4" y="74.7">GND</text>
<text x="160.7" y="73.4">25</text>
<text x="178.6" y="73.6">C39</text>
<text x="178.6" y="75.5">No Load</text>
<text x="194.1" y="73.6">C38</text>
<text x="194.1" y="75.5">No Load</text>
<text x="220.5" y="75.4">RF1</text>
<text x="230.8" y="74.5">R19</text>
<text x="26.9" y="78.4">TXD3</text>
<text x="36.1" y="83.1">RXD3</text>
<text x="58.5" y="83.1">9</text>
<text x="61.8" y="78.5">PB0.1</text>
<text x="153.6" y="80.5">PB3.2</text>
<text x="160.7" y="79.2">24</text>
<text x="226.9" y="81.3">C37</text>
<text x="226.9" y="83.2">No Load</text>
<text x="230.8" y="78.4">0R</text>
<text x="242.3" y="81.3">C36</text>
<text x="242.3" y="83.2">No Load</text>
<text x="26.9" y="84.2">RXD3</text>
<text x="57.6" y="88.9">10</text>
<text x="61.8" y="84.3">PB0.0</text>
<text x="153.6" y="86.3">PB3.3</text>
<text x="160.7" y="85">23</text>
<text x="254.9" y="84.2">A2</text>
<text x="254.9" y="86.1">ANT-PCB-868-MHZ-F</text>
<text x="61.8" y="90.1">GND</text>
<text x="79" y="92.2" transform="rotate(-90 79 92.2)">VCC</text>
<text x="84.8" y="92.2" transform="rotate(-90 84.8 92.2)">VREGIN</text>
<text x="90.6" y="92.2" transform="rotate(-90 90.6 92.2)">PB1.8</text>
<text x="96.4" y="92.2" transform="rotate(-90 96.4 92.2)">PB0.7</text>
<text x="102.2" y="92.2" transform="rotate(-90 102.2 92.2)">PB0.6</text>
<text x="108" y="92.2" transform="rotate(-90 108 92.2)">PB0.5</text>
<text x="113.8" y="92.2" transform="rotate(-90 113.8 92.2)">PB0.4</text>
<text x="119.6" y="92.2" transform="rotate(-90 119.6 92.2)">SWDIO/TMS</text>
<text x="125.4" y="92.2" transform="rotate(-90 125.4 92.2)">SWCLK/TCK</text>
<text x="131.1" y="92.2" transform="rotate(-90 131.1 92.2)">/RESET</text>
<text x="136.9" y="92.2" transform="rotate(-90 136.9 92.2)">PB0.3</text>
<text x="142.7" y="92.2" transform="rotate(-90 142.7 92.2)">PB0.2</text>
<text x="257.3" y="93.6" transform="rotate(-90 257.3 93.6)">2</text>
<text x="263.1" y="93.6" transform="rotate(-90 263.1 93.6)">1</text>
<text x="77.8" y="96.5" transform="rotate(-90 77.8 96.5)">11</text>
<text x="83.6" y="96.5" transform="rotate(-90 83.6 96.5)">12</text>
<text x="89.4" y="96.5" transform="rotate(-90 89.4 96.5)">13</text>
<text x="95.2" y="96.5" transform="rotate(-90 95.2 96.5)">14</text>
<text x="101" y="96.5" transform="rotate(-90 101 96.5)">15</text>
<text x="106.8" y="96.5" transform="rotate(-90 106.8 96.5)">16</text>
<text x="112.6" y="96.5" transform="rotate(-90 112.6 96.5)">17</text>
<text x="118.4" y="96.5" transform="rotate(-90 118.4 96.5)">18</text>
<text x="124.2" y="96.5" transform="rotate(-90 124.2 96.5)">19</text>
<text x="129.9" y="96.5" transform="rotate(-90 129.9 96.5)">20</text>
<text x="135.7" y="96.5" transform="rotate(-90 135.7 96.5)">21</text>
<text x="141.5" y="96.5" transform="rotate(-90 141.5 96.5)">22</text>
<text x="220.5" y="101.5">RF2</text>
<text x="230.8" y="100.6">R18</text>
<text x="21.5" y="104.3">+3V3</text>
<text x="50.2" y="107.4">L2</text>
<text x="64.7" y="105.4">TP32</text>
<text x="154.9" y="107.3">RTS3</text>
<text x="154.9" y="102.4">CTS3</text>
<text x="161.2" y="102.3">o</text>
<text x="161.2" y="107.1">i</text>
<text x="170.3" y="103.5">CTS3</text>
<text x="226.9" y="107.4">C35</text>
<text x="230.8" y="104.4">0R</text>
<text x="242.3" y="107.4">C34</text>
<text x="45.4" y="112.2">BLM21PG221SN1</text>
<text x="169.8" y="108.3">RTS3</text>
<text x="226.9" y="109.3">No Load</text>
<text x="242.3" y="109.3">No Load</text>
<text x="17.6" y="117">2.2u</text>
<text x="19" y="115.1">C33</text>
<text x="25.9" y="117">10n</text>
<text x="26.7" y="115.1">C15</text>
<text x="32.7" y="117">100p</text>
<text x="34.4" y="115.1">C28</text>
<text x="56.2" y="117">2.2u</text>
<text x="57.6" y="115.1">C30</text>
<text x="64.5" y="117">10n</text>
<text x="65.3" y="115.1">C31</text>
<text x="71.3" y="117">100p</text>
<text x="73" y="115.1">C32</text>
<text x="150.6" y="114.9">/RESET_868</text>
<text x="150.6" y="118.5">SWCLK/TCK</text>
<text x="150.6" y="122.6">SWDIO/TMS</text>
<text x="66.7" y="130.5">TP84</text>
<text x="150.4" y="129.5">LED1_R</text>
<text x="220.5" y="130.4">RF3</text>
<text x="230.8" y="129.5">R3</text>
<text x="258.3" y="130.4">1</text>
<text x="45.6" y="136.3">ANT_SELECT</text>
<text x="150.4" y="135.3">LED1_G</text>
<text x="226.9" y="136.3">C3</text>
<text x="230.8" y="133.4">0R</text>
<text x="242.3" y="136.3">C14</text>
<text x="260.2" y="135.1" transform="rotate(-90 260.2 135.1)">5</text>
<text x="262.2" y="135.1" transform="rotate(-90 262.2 135.1)">4</text>
<text x="264.1" y="135.1" transform="rotate(-90 264.1 135.1)">3</text>
<text x="266" y="135.1" transform="rotate(-90 266 135.1)">2</text>
<text x="268.4" y="133.4">P4</text>
<text x="268.4" y="135.3">SMA</text>
<text x="45.4" y="141.1">ANT_INT_EXT</text>
<text x="150.4" y="141.1">LED1_B</text>
<text x="226.9" y="138.2">No Load</text>
<text x="242.3" y="138.2">No Load</text>
<text x="41.6" y="150.8">TP15</text>
<text x="54.1" y="154.6">U10</text>
<text x="93.5" y="155.4">+3V3</text>
<text x="140" y="155.6">U11</text>
<text x="220.5" y="151.7">RF4</text>
<text x="230.8" y="150.8">R15</text>
<text x="230.8" y="154.6">0R</text>
<text x="258.3" y="151.6">1</text>
<text x="268.4" y="154.6">P5</text>
<text x="22.6" y="156.5">DIV1_V2</text>
<text x="51.8" y="158.4">1</text>
<text x="51.8" y="156.5">3</text>
<text x="55.1" y="159.6">I1</text>
<text x="55.1" y="157.7">I0</text>
<text x="63.7" y="157.7">Z</text>
<text x="67.1" y="156.5">4</text>
<text x="73.8" y="156.5">V2</text>
<text x="125.9" y="157.5">ANT</text>
<text x="136.7" y="157.4">10</text>
<text x="141" y="158.7">ANT</text>
<text x="158.9" y="158.7">RF1</text>
<text x="164.5" y="161.3">6</text>
<text x="164.5" y="157.4">8</text>
<text x="173.2" y="157.5">RF4</text>
<text x="173.2" y="161.3">RF3</text>
<text x="226.9" y="157.5">C5</text>
<text x="226.9" y="159.5">No Load</text>
<text x="242.3" y="157.5">C13</text>
<text x="242.3" y="159.5">No Load</text>
<text x="260.2" y="156.3" transform="rotate(-90 260.2 156.3)">5</text>
<text x="262.2" y="156.3" transform="rotate(-90 262.2 156.3)">4</text>
<text x="264.1" y="156.3" transform="rotate(-90 264.1 156.3)">3</text>
<text x="266" y="156.3" transform="rotate(-90 266 156.3)">2</text>
<text x="268.4" y="156.5">SMA</text>
<text x="16.5" y="163.3">ANT_INT_EXT</text>
<text x="51.8" y="166.1">5</text>
<text x="51.8" y="162.3">6</text>
<text x="55.1" y="167.3">VCC</text>
<text x="55.1" y="163.5">S</text>
<text x="60.8" y="167.3">GND</text>
<text x="67.1" y="166.1">2</text>
<text x="97.5" y="163.3">C40</text>
<text x="97.5" y="165.3">100n</text>
<text x="137.7" y="165.1">1</text>
<text x="141" y="166.4">NC</text>
<text x="158.9" y="166.4">RF3</text>
<text x="158.9" y="162.5">RF2</text>
<text x="164.5" y="165.1">4</text>
<text x="173.2" y="165.2">RF1</text>
<text x="23" y="169.9">+3V3</text>
<text x="54.1" y="170.1">NC7SV157P6X</text>
<text x="109.1" y="171">TP16</text>
<text x="136.7" y="172.9">11</text>
<text x="136.7" y="169">12</text>
<text x="141" y="170.2">VDD</text>
<text x="158.9" y="170.2">RF4</text>
<text x="164.5" y="169">2</text>
<text x="173.2" y="169">RF2</text>
<text x="27.1" y="176.8">C27</text>
<text x="27.1" y="178.8">100n</text>
<text x="90.2" y="176.8">DIV0_V1</text>
<text x="90.2" y="178.7">V2</text>
<text x="136.7" y="178.6">14</text>
<text x="136.7" y="176.7">15</text>
<text x="141" y="174.1">DGND</text>
<text x="141" y="179.9">V2</text>
<text x="141" y="178">V1</text>
<text x="153.8" y="176">GND_PAD</text>
<text x="158.3" y="179.9">GND</text>
<text x="164.5" y="174.8">17</text>
<text x="164.5" y="178.6">9</text>
<text x="264.5" y="177.8">SELUXIT</text>
<text x="264.5" y="179.7">HJULMAGERVEJ 32B</text>
<text x="81.1" y="181.7">ANT_INT_EXT</text>
<text x="105.3" y="185.5">C41</text>
<text x="113" y="185.5">C42</text>
<text x="120.7" y="185.5">C43</text>
<text x="136.7" y="180.6">13</text>
<text x="136.7" y="184.4">16</text>
<text x="141" y="181.8">V3</text>
<text x="141" y="185.7">GND</text>
<text x="158.3" y="185.7">GND</text>
<text x="158.3" y="183.8">GND</text>
<text x="158.3" y="181.8">GND</text>
<text x="164.5" y="184.4">3</text>
<text x="164.5" y="182.5">5</text>
<text x="164.5" y="180.6">7</text>
<text x="264.5" y="181.7">9000 AALBORG</text>
<text x="264.5" y="183.6">DENMARK</text>
<text x="264.5" y="185.5">PHONE : 0045 46922722</text>
<text x="105.3" y="187.5">100p</text>
<text x="113" y="187.5">100p</text>
<text x="120.7" y="187.5">100p</text>
<text x="140" y="188.4">BGS14AN16</text>
<text x="222" y="189.4">Size</text>
<text x="224" y="191.3">B</text>
<text x="229.8" y="189.4">Document Number</text>
<text x="285.7" y="189.4">Rev</text>
<text x="287.7" y="191.3">1.1a</text>
<text x="222" y="195.2">Date:</text>
<text x="230.3" y="195.2">Thursday, August 27, 2015</text>
<text x="260.6" y="195.2">Sheet</text>
<text x="270.5" y="195.2">3</text>
<text x="276.1" y="195.2">of</text>
<text x="282.1" y="195.2">3</text>
</g>
<g font-size="1.4">
<text x="30.9" y="11.6">5</text>
<text x="88.9" y="11.6">4</text>
<text x="146.8" y="11.6">3</text>
<text x="204.7" y="11.6">2</text>
<text x="262.6" y="11.6">1</text>
<text x=".5" y="36.2">D</text>
<text x="292.1" y="36.2">D</text>
<text x=".5" y="82.1">C</text>
<text x="292.1" y="82.1">C</text>
<text x=".5" y="127.9">B</text>
<text x="292.1" y="127.9">B</text>
<text x=".5" y="173.8">A</text>
<text x="292.1" y="173.8">A</text>
<text x="30.9" y="196.9">5</text>
<text x="88.9" y="196.9">4</text>
<text x="146.8" y="196.9">3</text>
<text x="204.7" y="196.9">2</text>
<text x="262.6" y="196.9">1</text>
</g>
</svg>
